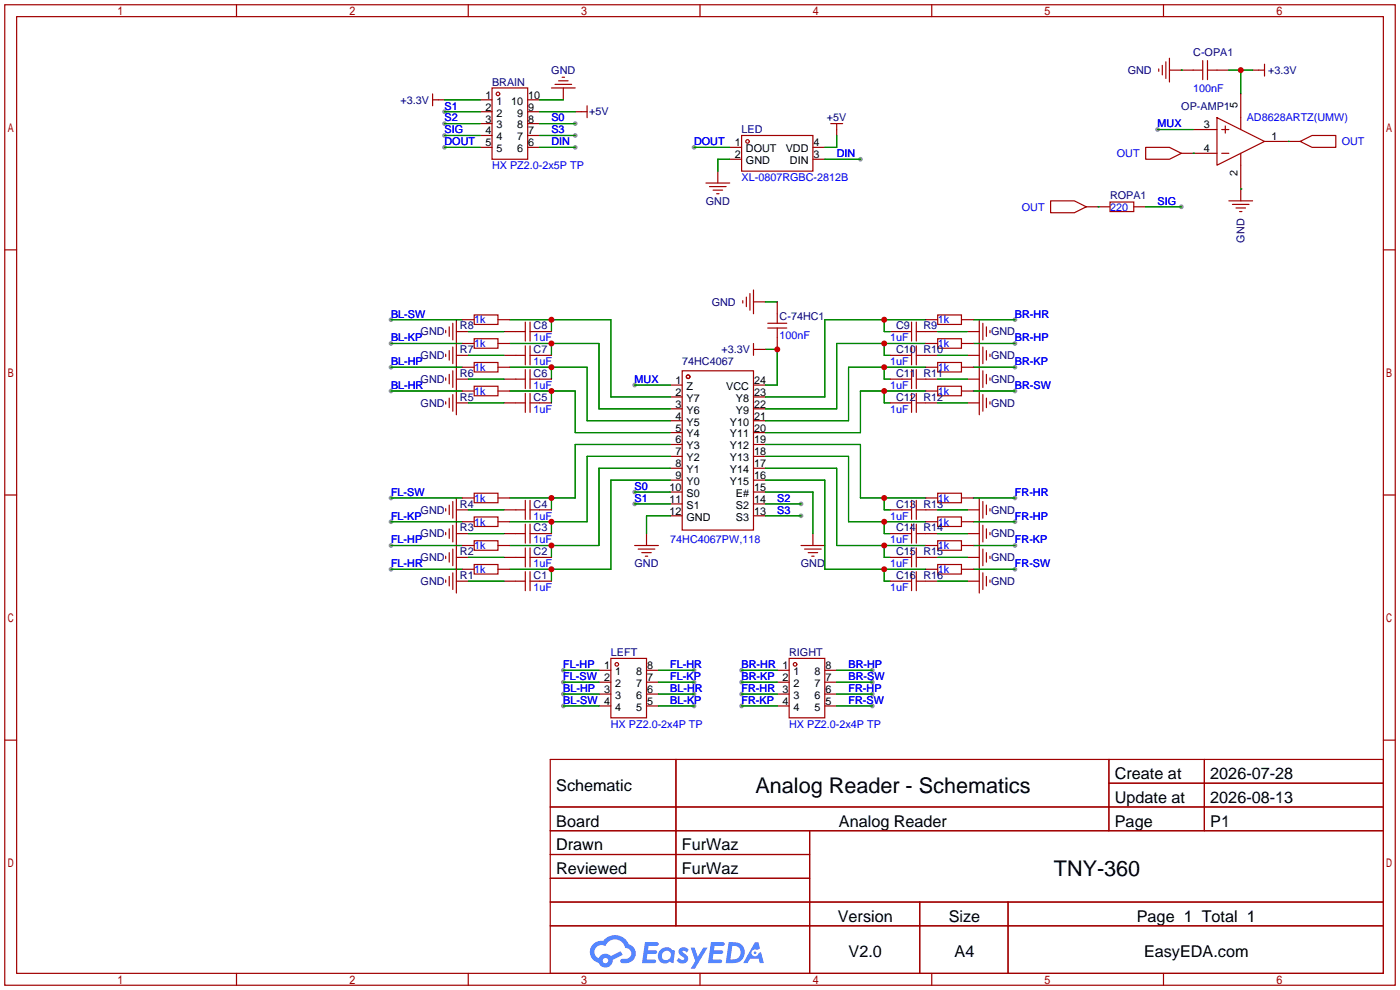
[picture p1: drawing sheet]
<svg xmlns="http://www.w3.org/2000/svg" width="299mm" height="212mm" viewBox="0 0 299 212" stroke-linecap="round" stroke-linejoin="round" font-family="sans-serif">
<g fill="#999">
<circle cx="135.6" cy="107.7" r=".51"/>
<circle cx="171.2" cy="107.7" r=".51"/>
<circle cx="171.2" cy="110.2" r=".51"/>
<circle cx="135.6" cy="82.3" r=".51"/>
<circle cx="135.6" cy="105.2" r=".51"/>
<circle cx="83.6" cy="121.7" r=".51"/>
<circle cx="83.6" cy="116.6" r=".51"/>
<circle cx="83.6" cy="111.5" r=".51"/>
<circle cx="83.6" cy="106.4" r=".51"/>
<circle cx="83.6" cy="68.3" r=".51"/>
<circle cx="83.6" cy="73.4" r=".51"/>
<circle cx="83.6" cy="78.5" r=".51"/>
<circle cx="83.6" cy="83.6" r=".51"/>
<circle cx="216.9" cy="68.3" r=".51"/>
<circle cx="216.9" cy="83.6" r=".51"/>
<circle cx="216.9" cy="78.5" r=".51"/>
<circle cx="216.9" cy="73.4" r=".51"/>
<circle cx="216.9" cy="106.4" r=".51"/>
<circle cx="216.9" cy="111.5" r=".51"/>
<circle cx="216.9" cy="116.6" r=".51"/>
<circle cx="216.9" cy="121.7" r=".51"/>
<circle cx="247.4" cy="27.7" r=".51"/>
<circle cx="252.5" cy="44.2" r=".51"/>
<circle cx="148.3" cy="31.5" r=".51"/>
<circle cx="183.9" cy="34" r=".51"/>
<circle cx="148.3" cy="150.9" r=".51"/>
<circle cx="148.3" cy="148.3" r=".51"/>
<circle cx="148.3" cy="145.8" r=".51"/>
<circle cx="148.3" cy="143.3" r=".51"/>
<circle cx="120.4" cy="143.3" r=".51"/>
<circle cx="120.4" cy="145.8" r=".51"/>
<circle cx="120.4" cy="148.3" r=".51"/>
<circle cx="120.4" cy="150.9" r=".51"/>
<circle cx="158.5" cy="143.3" r=".51"/>
<circle cx="158.5" cy="145.8" r=".51"/>
<circle cx="158.5" cy="148.3" r=".51"/>
<circle cx="158.5" cy="150.9" r=".51"/>
<circle cx="186.4" cy="150.9" r=".51"/>
<circle cx="186.4" cy="148.3" r=".51"/>
<circle cx="186.4" cy="145.8" r=".51"/>
<circle cx="186.4" cy="143.3" r=".51"/>
<circle cx="95" cy="23.9" r=".51"/>
<circle cx="95" cy="26.4" r=".51"/>
<circle cx="95" cy="29" r=".51"/>
<circle cx="95" cy="31.5" r=".51"/>
<circle cx="122.9" cy="31.5" r=".51"/>
<circle cx="122.9" cy="29" r=".51"/>
<circle cx="122.9" cy="26.4" r=".51"/>
</g>
<g fill="none" stroke="#a10000" stroke-width=".25">
<path d="M1 1h297.2v209.6h-297.2zM3.6 3.6h292.1v204.4h-292.1zM50.5 1v2.6M100.1 1v2.6M149.6 1v2.6M199.1 1v2.6M248.7 1v2.6M1 53.4h2.6M295.7 53.4h2.5M1 105.8h2.6M295.7 105.8h2.5M1 158.2h2.6"/>
<path d="M295.7 158.2h2.5M117.6 162.3h178.1v45.7h-178.1zM117.6 172.5h178.1M117.6 177.5h178.1M144.5 162.3v35.6M173 177.5v30.5M237 162.3v15.2M237 167.4h58.7M257.4 162.3v15.2M117.6 182.6h55.4M117.6 192.8h178.1M117.6 187.7h55.4"/>
<path d="M117.6 197.9h178.1M196.6 192.8v15.2M215.4 192.8v15.2M50.5 208v2.6M100.1 208v2.6M149.6 208v2.6M199.1 208v2.6M248.7 208v2.6"/>
</g>
<g fill="#5487ff">
<path d="M145.3 202.7a1.3 1.3 0 0 1 1.9 .3l-.4 .6a.54 .54 0 0 0-.9-.2l.1 .2a1.34 1.34 0 0 1 .9 1.8 1.47 1.47 0 0 1-2.3-.1l.5-.6 .8 .5a.31 .31 0 0 0 .4-.3 .31 .31 0 0 0-.3-.4 1.12 1.12 0 0 1-.7-1.8z"/>
<path d="M147.6 202.5h.9l.6 2 1.2-2h.9l-2.7 4.6h-.9l1-1.7z"/>
<path d="M137.8 201.4h1.7a1.31 1.31 0 0 1 1.2 .2 .4 .4 0 0 1-.3 .5l-1.8 .1-.1 .9h1.6a.4 .4 0 0 1 .4 .4 .4 .4 0 0 1-.5 .4h-1.6l-.2 1.2h1.4a.46 .46 0 0 1 .5 0 .46 .46 0 0 1 .1 .5l-.4 .2h-2.6z"/>
<path d="M151.9 201.4h1.7a1.32 1.32 0 0 1 1.2 .2 .39 .39 0 0 1-.3 .5l-1.8 .1-.1 .9h1.6a.4 .4 0 0 1 .4 .4 .4 .4 0 0 1-.4 .4h-1.7l-.2 1.2h1.4a.46 .46 0 0 1 .5 0 .46 .46 0 0 1 .1 .5l-.4 .2h-2.6z"/>
<path d="M161.3 201.4h.8l.3 1.3-.6 .4a.75 .75 0 0 0-1.1 .3 .75 .75 0 0 0 .5 1 .75 .75 0 0 0 .9-.7l.5-.2 .6 2.3h-.8l-.3-.9h-1.8l-.5 .9h-1z"/>
<path d="M155.7 201.4l-.6 4.4h1.5a2.27 2.27 0 0 0 2.6-2.2 2.27 2.27 0 0 0-2.7-2.2zM156.5 202.1a1.5 1.5 0 0 1 1.8 1.6 1.5 1.5 0 0 1-1.9 1.4h-.3z"/>
<path d="M141.2 203a1.6 1.6 0 0 0-.3 2.3 1.6 1.6 0 0 0 2.3 .2l.7 .3 .3-2.4-.1-.3-.5-.1a1.58 1.58 0 0 0-2.4 0zM141.8 203.5a.98 .98 0 0 1 1.6 .4 .98 .98 0 0 1-1.1 1.3 .94 .94 0 0 1-.9-.7 .94 .94 0 0 1 .4-1z"/>
<path d="M126.8 201.8a2.37 2.37 0 0 0 1.1 4 1.54 1.54 0 0 0 1.8 1 1.54 1.54 0 0 0 1.2-1.6l2.2-1.1-.5-.8-2 1a1.57 1.57 0 0 0-2.7 .5 1.5 1.5 0 0 1-.7-2.1 1.5 1.5 0 0 1 2.2-.5 2.23 2.23 0 0 1 2.3-1.4 2.23 2.23 0 0 1 2 1.8 1.16 1.16 0 0 1 1.2 1.1 1.16 1.16 0 0 1-1.1 1.2h-.7a.47 .47 0 0 0-.5 .4 .47 .47 0 0 0 .4 .5 2.17 2.17 0 0 0 2.5-.9 2.17 2.17 0 0 0-.3-2.7l-.8-.4a3.2 3.2 0 0 0-5.5-.7l-1.1 .1zM128.8 205.3a.6 .6 0 0 1 1.2 0 .6 .6 0 0 1-1.2 0z"/>
<circle cx="161.4" cy="203.6" r=".28"/>
</g>
<g fill="none" stroke="#a10000" stroke-width=".25">
<path d="M105.2 18.8h7.6v15.2h-7.6zM117.9 18.8h5M118.6 18h3.6M119.4 17.3h2M120.1 16.5h.5M120.4 18.8v2.5M247.6 14.7v.5M248.4 14v2M249.2 13.2v3.6M249.9 15h7.1M249.9 12.4v5.1M257 13v4"/>
<path d="M258.1 13v4M258.1 15h4.5M267.7 15h2.6M270.3 13.7v2.6M92.5 21.3h2.5M92.5 20.1v2.5M102.6 31.5h2.6M102.6 26.4h2.6M102.6 21.3h2.6M102.6 23.9h2.6M102.6 29h2.6M112.8 31.5h2.5"/>
<path d="M112.8 26.4h2.5M112.8 21.3h2.5M112.8 23.9h2.5M112.8 29h2.5M122.9 23.9h2.6M125.5 22.6v2.5M150.9 39.1h5.1M151.6 39.9h3.6M153.4 36.6v2.5M156 31.5h2.5M156 34h2.5M158.5 29h15.2v7.6h-15.2z"/>
<path d="M173.7 31.5h2.6M173.7 34h2.6M177.5 26.4h2.6M178.8 26.4v2.6M244.9 31.5h5l2.6 1.3-2.6 1.2h-5zM252.5 32.8h7.6M255 27.7h5.1M260.1 25.1l10.2 5.1-10.2 5.1zM261.1 32.8h1.5M261.1 27.7h1.5M261.9 26.9v1.5M265.2 20.1v7.6"/>
<path d="M265.2 32.8v10.1M270.3 30.2h7.6M277.9 30.2l2.5-1.2h5.1v2.5h-5.1zM152.4 40.6h2M153.2 41.4h.5M224.5 42.9h5.1l2.6 1.3-2.6 1.3h-5.1zM232.2 44.2h5M237.2 43.2h5.1v2h-5.1zM242.3 44.2h2.6M262.6 42.9h5.1M263.4 43.7h3.6M264.2 44.4h2"/>
<path d="M264.9 45.2h.5M95.2 70.6v.5M95.2 75.7v.5M96 69.8v2.1M96 74.9v2.1M96.8 69.1v3.5M96.8 74.2v3.5M96.8 79.2v3.6M97.5 70.9h2.6M97.5 68.3v20.3M97.5 75.9h2.6M98.8 78.5h2.5"/>
<path d="M98.8 73.4h2.5M98.8 68.3h2.5M101.3 77.5h5.1v2h-5.1zM101.3 72.4h5.1v2h-5.1zM101.3 67.3h5.1v2h-5.1zM106.4 78.5h2.6M106.4 73.4h2.6M106.4 68.3h2.6M107.7 70.9h4.6M107.7 75.9h4.6M112.3 68.8v4.1M112.3 73.9v4.1"/>
<path d="M112.3 79v4.1M113.3 70.9h4.6M113.3 68.8v4.1M113.3 73.9v4.1M113.3 79v4.1M113.3 75.9h4.6M145.8 79.2h15.2v34.1h-15.2zM158.7 64.3v.5M159.5 63.5v2M160.3 62.7v3.6M161 64.5h2.6M161 62v5.1"/>
<path d="M161 73.4v2.5M161 74.7h2.6M164.1 70.1h4M164.1 69.1h4M166.1 64.5v4.6M166.1 70.1v4.6M190.2 70.9h4.6M190.2 75.9h4.6M194.8 68.8v4.1M194.8 73.9v4.1M194.8 79v4.1M195.8 70.9h4.6"/>
<path d="M195.8 68.8v4.1M195.8 73.9v4.1M195.8 79v4.1M195.8 75.9h4.6M197.9 78.5h2.5M197.9 73.4h2.5M197.9 68.3h2.5M200.4 67.3h5.1v2h-5.1zM200.4 72.4h5.1v2h-5.1zM200.4 77.5h5.1v2h-5.1zM205.5 78.5h2.5M205.5 73.4h2.5"/>
<path d="M205.5 68.3h2.5M206.8 70.9h2.5M206.8 75.9h2.5M209.3 68.3v20.3M210.1 69.1v3.5M210.1 74.2v3.5M210.1 79.2v3.6M210.8 69.8v2.1M210.8 74.9v2.1M211.6 70.6v.5M211.6 75.7v.5M95.2 80.8v.5"/>
<path d="M95.2 85.9v.5M96 80v2M96 85.1v2M96.8 84.3v3.6M97.5 86.1h2.6M97.5 81h2.6M98.8 83.6h2.5M101.3 82.5h5.1v2.1h-5.1zM106.4 83.6h2.6M107.7 86.1h4.6M107.7 81h4.6M112.3 84.1v4"/>
<path d="M113.3 84.1v4M113.3 86.1h4.6M113.3 81h4.6M143.3 82.3h2.5M143.3 84.8h2.5M143.3 87.4h2.5M143.3 89.9h2.5M143.3 92.5h2.5M143.3 95h2.5M143.3 97.5h2.5M161 82.3h2.6M161 84.8h2.6"/>
<path d="M161 87.4h2.6M161 89.9h2.6M161 92.5h2.6M161 95h2.6M161 97.5h2.6M190.2 86.1h4.6M190.2 81h4.6M194.8 84.1v4M195.8 84.1v4M195.8 86.1h4.6M195.8 81h4.6M197.9 83.6h2.5"/>
<path d="M200.4 82.5h5.1v2.1h-5.1zM205.5 83.6h2.5M206.8 86.1h2.5M206.8 81h2.5M210.1 84.3v3.6M210.8 80v2M210.8 85.1v2M211.6 80.8v.5M211.6 85.9v.5M95.2 108.7v.5M95.2 113.8v.5M95.2 118.9v.5"/>
<path d="M96 107.9v2.1M96 113v2.1M96 118.1v2M96.8 107.2v3.5M96.8 112.3v3.5M96.8 117.3v3.6M97.5 106.4v20.3M97.5 119.1h2.6M97.5 114h2.6M97.5 109h2.6M98.8 116.6h2.5M98.8 111.5h2.5"/>
<path d="M98.8 106.4h2.5M101.3 115.6h5.1v2h-5.1zM101.3 110.5h5.1v2h-5.1zM101.3 105.4h5.1v2h-5.1zM106.4 116.6h2.6M106.4 111.5h2.6M106.4 106.4h2.6M107.7 119.1h4.6M107.7 114h4.6M107.7 109h4.6M112.3 106.9v4.1M112.3 112v4.1"/>
<path d="M112.3 117.1v4.1M113.3 106.9v4.1M113.3 112v4.1M113.3 117.1v4.1M113.3 119.1h4.6M113.3 114h4.6M113.3 109h4.6M135.6 116.6h5.1M136.4 117.3h3.6M137.2 118.1h2M137.9 118.9h.5M138.2 114v2.6"/>
<path d="M143.3 100.1h2.5M143.3 102.6h2.5M143.3 105.2h2.5M143.3 107.7h2.5M143.3 110.2h2.5M161 100.1h2.6M161 102.6h2.6M161 105.2h2.6M161 107.7h2.6M161 110.2h2.6M171.2 116.6h5.1M172 117.3h3.5"/>
<path d="M172.7 118.1h2.1M173.5 118.9h.5M173.7 114v2.6M190.2 119.1h4.6M190.2 114h4.6M190.2 109h4.6M194.8 106.9v4.1M194.8 112v4.1M194.8 117.1v4.1M195.8 106.9v4.1M195.8 112v4.1M195.8 117.1v4.1"/>
<path d="M195.8 119.1h4.6M195.8 114h4.6M195.8 109h4.6M197.9 116.6h2.5M197.9 111.5h2.5M197.9 106.4h2.5M200.4 105.4h5.1v2h-5.1zM200.4 110.5h5.1v2h-5.1zM200.4 115.6h5.1v2h-5.1zM205.5 116.6h2.5M205.5 111.5h2.5M205.5 106.4h2.5"/>
<path d="M206.8 119.1h2.5M206.8 114h2.5M206.8 109h2.5M209.3 106.4v20.3M210.1 107.2v3.5M210.1 112.3v3.5M210.1 117.3v3.6M210.8 107.9v2.1M210.8 113v2.1M210.8 118.1v2M211.6 108.7v.5M211.6 113.8v.5"/>
<path d="M211.6 118.9v.5M95.2 124v.5M96 123.2v2M96.8 122.4v3.6M97.5 124.2h2.6M98.8 121.7h2.5M101.3 120.6h5.1v2.1h-5.1zM106.4 121.7h2.6M107.7 124.2h4.6M112.3 122.2v4M113.3 124.2h4.6M113.3 122.2v4"/>
<path d="M190.2 124.2h4.6M194.8 122.2v4M195.8 122.2v4M195.8 124.2h4.6M197.9 121.7h2.5M200.4 120.6h5.1v2.1h-5.1zM205.5 121.7h2.5M206.8 124.2h2.5M210.1 122.4v3.6M210.8 123.2v2M211.6 124v.5M128 143.3h2.6"/>
<path d="M128 145.8h2.6M128 148.3h2.6M128 150.9h2.6M130.6 140.7h7.6v12.7h-7.6zM138.2 143.3h2.5M138.2 145.8h2.5M138.2 148.3h2.5M138.2 150.9h2.5M166.1 143.3h2.6M166.1 145.8h2.6M166.1 148.3h2.6M166.1 150.9h2.6"/>
<path d="M168.7 140.7h7.6v12.7h-7.6zM176.3 143.3h2.5M176.3 145.8h2.5M176.3 148.3h2.5M176.3 150.9h2.5"/>
<circle cx="106.4" cy="20.1" r=".38"/>
<circle cx="159.8" cy="30.2" r=".38"/>
<circle cx="147.1" cy="80.5" r=".38"/>
<circle cx="131.8" cy="142" r=".38"/>
<circle cx="169.9" cy="142" r=".38"/>
</g>
<g fill="none" stroke="#008700" stroke-width=".25">
<path d="M252.5 15h.1M262.6 15h5.1M265.2 15v5.1M95 31.5h7.6M95 21.3h7.6M95 23.9h7.6M95 26.4h7.6M95 29h7.6M115.3 31.5h7.6M115.3 21.3h5.1M115.3 23.9h7.6M115.3 26.4h7.6"/>
<path d="M115.3 29h7.6M148.3 31.5h7.7M156 34h-2.6v2.6M176.3 34h7.6M178.8 29v2.5h-2.5M247.4 27.7h7.6M255 32.8h.1M275.3 30.2h.1M234.7 44.2h.1M244.9 44.2h7.6M265.2 40.4h.1M83.6 78.5h15.2"/>
<path d="M83.6 73.4h15.2M83.6 68.3h15.2M100.1 75.9h7.6M100.1 70.9h7.6M109 68.3h21.6v16.5h12.7M109 73.4h19v14h15.3M109 78.5h16.5v11.4h17.8M117.9 68.3v2.6M117.9 73.4v2.5M117.9 78.5v2.5M163.6 74.7h2.5v7.6h-2.5M163.6 64.5h2.5"/>
<path d="M189 68.3v2.6h1.2M189 73.4v2.5h1.2M189 78.5v2.5h1.2M197.9 78.5h-16.5v11.4h-17.8M197.9 73.4h-19.1v14h-15.2M197.9 68.3h-21.6v16.5h-12.7M200.4 75.9h6.4M200.4 70.9h6.4M208 78.5h8.9M208 73.4h8.9M208 68.3h8.9M83.6 83.6h15.2"/>
<path d="M100.1 86.1h7.6M100.1 81h7.6M109 83.6h13.9v8.9h20.4M117.9 83.6v2.5M135.6 82.3h7.7M143.3 97.5h-17.8v14h-16.5M143.3 95h-20.4v11.4h-13.9M163.6 97.5h17.8v14h16.5M163.6 95h20.3v11.4h14M189 83.6v2.5h1.2M197.9 83.6h-14v8.9h-20.3M200.4 86.1h6.4"/>
<path d="M200.4 81h6.4M208 83.6h8.9M83.6 116.6h15.2M83.6 111.5h15.2M83.6 106.4h15.2M100.1 119.1h7.6M100.1 114h7.6M100.1 109h7.6M117.9 106.4v2.6M117.9 111.5v2.5M117.9 116.6v2.5M135.6 107.7h7.7"/>
<path d="M135.6 105.2h7.7M143.3 110.2h-5.1v3.8M143.3 102.6h-12.7v19.1h-21.6M143.3 100.1h-15.3v16.5h-19M163.6 110.2h7.6M163.6 107.7h7.6M163.6 105.2h10.1v8.8M163.6 102.6h12.7v19.1h21.6M163.6 100.1h15.2v16.5h19.1M189 106.4v2.6h1.2M189 111.5v2.5h1.2M189 116.6v2.5h1.2"/>
<path d="M200.4 119.1h6.4M200.4 114h6.4M200.4 109h6.4M208 116.6h8.9M208 111.5h8.9M208 106.4h8.9M83.6 121.7h15.2M100.1 124.2h7.6M117.9 121.7v2.5M189 121.7v2.5h1.2M200.4 124.2h6.4M208 121.7h8.9"/>
<path d="M120.4 150.9h7.6M120.4 148.3h7.6M120.4 145.8h7.6M120.4 143.3h7.6M140.7 150.9h7.6M140.7 148.3h7.6M140.7 145.8h7.6M140.7 143.3h7.6M158.5 150.9h7.6M158.5 148.3h7.6M158.5 145.8h7.6M158.5 143.3h7.6"/>
<path d="M178.8 150.9h7.6M178.8 148.3h7.6M178.8 145.8h7.6M178.8 143.3h7.6"/>
</g>
<g fill="#c00">
<circle cx="166.1" cy="74.7" r=".63"/>
<circle cx="117.9" cy="121.7" r=".63"/>
<circle cx="117.9" cy="116.6" r=".63"/>
<circle cx="117.9" cy="111.5" r=".63"/>
<circle cx="117.9" cy="106.4" r=".63"/>
<circle cx="117.9" cy="83.6" r=".63"/>
<circle cx="117.9" cy="78.5" r=".63"/>
<circle cx="117.9" cy="73.4" r=".63"/>
<circle cx="117.9" cy="68.3" r=".63"/>
<circle cx="189" cy="121.7" r=".63"/>
<circle cx="189" cy="116.6" r=".63"/>
<circle cx="189" cy="111.5" r=".63"/>
<circle cx="189" cy="106.4" r=".63"/>
<circle cx="189" cy="83.6" r=".63"/>
<circle cx="189" cy="78.5" r=".63"/>
<circle cx="189" cy="73.4" r=".63"/>
<circle cx="189" cy="68.3" r=".63"/>
<circle cx="265.2" cy="15" r=".63"/>
</g>
<g font-size="4.6">
<text x="161.5" y="169.4">Analog Reader - Schematics</text>
<text x="225.2" y="187.2">TNY-360</text>
</g>
<g font-size="3.5">
<text x="238.3" y="166.5">Create at</text>
<text x="258.7" y="166.5">2026-07-28</text>
<text x="118.9" y="169.1">Schematic</text>
<text x="238.3" y="171.6">Update at</text>
<text x="258.7" y="171.6">2026-08-13</text>
<text x="118.9" y="176.7">Board</text>
<text x="179.3" y="176.7">Analog Reader</text>
<text x="238.3" y="176.7">Page</text>
<text x="258.7" y="176.7">P1</text>
<text x="118.9" y="181.8">Drawn</text>
<text x="145.7" y="181.8">FurWaz</text>
<text x="118.9" y="186.8">Reviewed</text>
<text x="145.7" y="186.8">FurWaz</text>
<text x="179.1" y="197">Version</text>
<text x="202.8" y="197">Size</text>
<text x="243" y="197">Page 1 Total 1</text>
<text x="181.4" y="204.6">V2.0</text>
<text x="204" y="204.6">A4</text>
<text x="244.5" y="204.6">EasyEDA.com</text>
</g>
<g font-size="2.3" fill="#000080">
<text x="255" y="12">C-OPA1</text>
<text x="117.8" y="15.8">GND</text>
<text x="241" y="15.8">GND</text>
<text x="271" y="15.8">+3.3V</text>
<text x="85.6" y="22.1">+3.3V</text>
<text x="105.2" y="18.3">BRAIN</text>
<text x="252.5" y="23.4">OP-AMP1</text>
<text x="125.9" y="24.7">+5V</text>
<text x="158.5" y="28.5">LED</text>
<text x="176.7" y="26">+5V</text>
<text x="150.9" y="43.7">GND</text>
<text x="237.2" y="42.5">ROPA1</text>
<text x="266" y="51.8" transform="rotate(-90 266 51.8)">GND</text>
<text x="152.1" y="65.3">GND</text>
<text x="89.9" y="71.7">GND</text>
<text x="98.3" y="70.4">R8</text>
<text x="114" y="70.4">C8</text>
<text x="166.6" y="68.4">C-74HC1</text>
<text x="191.5" y="70.4">C9</text>
<text x="197.4" y="70.4">R9</text>
<text x="211.8" y="71.7">GND</text>
<text x="89.9" y="76.8">GND</text>
<text x="98.3" y="75.5">R7</text>
<text x="114" y="75.5">C7</text>
<text x="154.2" y="75.5">+3.3V</text>
<text x="191.5" y="75.5">C10</text>
<text x="197.4" y="75.5">R10</text>
<text x="211.8" y="76.8">GND</text>
<text x="89.9" y="81.8">GND</text>
<text x="98.3" y="80.6">R6</text>
<text x="114" y="80.6">C6</text>
<text x="145.8" y="78">74HC4067</text>
<text x="191.5" y="80.6">C11</text>
<text x="197.4" y="80.6">R11</text>
<text x="211.8" y="81.8">GND</text>
<text x="89.9" y="86.9">GND</text>
<text x="98.3" y="85.6">R5</text>
<text x="114" y="85.6">C5</text>
<text x="191.5" y="85.6">C12</text>
<text x="197.4" y="85.6">R12</text>
<text x="211.8" y="86.9">GND</text>
<text x="89.9" y="109.8">GND</text>
<text x="98.3" y="113.6">R3</text>
<text x="98.3" y="108.5">R4</text>
<text x="114" y="113.6">C3</text>
<text x="114" y="108.5">C4</text>
<text x="191.5" y="108.5">C13</text>
<text x="191.5" y="113.6">C14</text>
<text x="197.4" y="108.5">R13</text>
<text x="197.4" y="113.6">R14</text>
<text x="211.8" y="109.8">GND</text>
<text x="89.9" y="119.9">GND</text>
<text x="89.9" y="114.9">GND</text>
<text x="98.3" y="118.7">R2</text>
<text x="114" y="118.7">C2</text>
<text x="191.5" y="118.7">C15</text>
<text x="197.4" y="118.7">R15</text>
<text x="211.8" y="114.9">GND</text>
<text x="211.8" y="119.9">GND</text>
<text x="89.9" y="125">GND</text>
<text x="98.3" y="123.7">R1</text>
<text x="114" y="123.7">C1</text>
<text x="135.6" y="121.2">GND</text>
<text x="171.2" y="121.2">GND</text>
<text x="191.5" y="123.7">C16</text>
<text x="197.4" y="123.7">R16</text>
<text x="211.8" y="125">GND</text>
<text x="130.6" y="140.3">LEFT</text>
<text x="168.7" y="140.3">RIGHT</text>
</g>
<g font-size="2.3" fill="#00f">
<text x="95" y="23.4">S1</text>
<text x="255" y="19.6">100nF</text>
<text x="95" y="26">S2</text>
<text x="95" y="28.5">SIG</text>
<text x="117.9" y="28.5">S3</text>
<text x="117.9" y="26">S0</text>
<text x="247.4" y="27.2">MUX</text>
<text x="266.4" y="26">AD8628ARTZ(UMW)</text>
<text x="95" y="31">DOUT</text>
<text x="117.9" y="31">DIN</text>
<text x="148.3" y="31">DOUT</text>
<text x="178.8" y="33.6">DIN</text>
<text x="238.7" y="33.6">OUT</text>
<text x="286.8" y="31">OUT</text>
<text x="105.2" y="36.1">HX PZ2.0-2x5P TP</text>
<text x="158.5" y="38.7">XL-0807RGBC-2812B</text>
<text x="218.4" y="45">OUT</text>
<text x="237.2" y="45">220</text>
<text x="247.4" y="43.7">SIG</text>
<text x="83.6" y="67.9">BL-SW</text>
<text x="101.3" y="69.1">1k</text>
<text x="200.4" y="69.1">1k</text>
<text x="216.9" y="67.9">BR-HR</text>
<text x="83.6" y="72.9">BL-KP</text>
<text x="101.3" y="74.2">1k</text>
<text x="114" y="72.9">1uF</text>
<text x="166.6" y="72.4">100nF</text>
<text x="190.2" y="72.9">1uF</text>
<text x="200.4" y="74.2">1k</text>
<text x="216.9" y="72.9">BR-HP</text>
<text x="83.6" y="78">BL-HP</text>
<text x="83.6" y="83.1">BL-HR</text>
<text x="101.3" y="79.3">1k</text>
<text x="114" y="83.1">1uF</text>
<text x="114" y="78">1uF</text>
<text x="135.6" y="81.8">MUX</text>
<text x="190.2" y="78">1uF</text>
<text x="190.2" y="83.1">1uF</text>
<text x="200.4" y="79.3">1k</text>
<text x="216.9" y="83.1">BR-SW</text>
<text x="216.9" y="78">BR-KP</text>
<text x="101.3" y="84.4">1k</text>
<text x="114" y="88.2">1uF</text>
<text x="190.2" y="88.2">1uF</text>
<text x="200.4" y="84.4">1k</text>
<text x="83.6" y="106">FL-SW</text>
<text x="101.3" y="107.2">1k</text>
<text x="135.6" y="107.2">S1</text>
<text x="135.6" y="104.7">S0</text>
<text x="166.1" y="107.2">S2</text>
<text x="200.4" y="107.2">1k</text>
<text x="216.9" y="106">FR-HR</text>
<text x="83.6" y="111">FL-KP</text>
<text x="101.3" y="112.3">1k</text>
<text x="114" y="111">1uF</text>
<text x="166.1" y="109.8">S3</text>
<text x="190.2" y="111">1uF</text>
<text x="200.4" y="112.3">1k</text>
<text x="216.9" y="111">FR-HP</text>
<text x="83.6" y="116.1">FL-HP</text>
<text x="101.3" y="117.4">1k</text>
<text x="114" y="116.1">1uF</text>
<text x="143.3" y="116.1">74HC4067PW,118</text>
<text x="190.2" y="116.1">1uF</text>
<text x="200.4" y="117.4">1k</text>
<text x="216.9" y="116.1">FR-KP</text>
<text x="83.6" y="121.2">FL-HR</text>
<text x="101.3" y="122.5">1k</text>
<text x="114" y="121.2">1uF</text>
<text x="190.2" y="121.2">1uF</text>
<text x="200.4" y="122.5">1k</text>
<text x="216.9" y="121.2">FR-SW</text>
<text x="114" y="126.3">1uF</text>
<text x="190.2" y="126.3">1uF</text>
<text x="120.4" y="142.8">FL-HP</text>
<text x="143.3" y="142.8">FL-HR</text>
<text x="158.5" y="142.8">BR-HR 1</text>
<text x="181.4" y="142.8">BR-HP</text>
<text x="120.4" y="145.3">FL-SW 2</text>
<text x="120.4" y="147.9">BL-HP</text>
<text x="143.3" y="147.9">BL-HR</text>
<text x="143.3" y="145.3">FL-KP</text>
<text x="158.5" y="145.3">BR-KP</text>
<text x="158.5" y="147.9">FR-HR 3</text>
<text x="181.4" y="147.9">FR-HP</text>
<text x="181.4" y="145.3">BR-SW</text>
<text x="120.4" y="150.4">BL-SW 4</text>
<text x="130.6" y="155.5">HX PZ2.0-2x4P TP</text>
<text x="143.3" y="150.4">BL-KP</text>
<text x="158.5" y="150.4">FR-KP</text>
<text x="168.7" y="155.5">HX PZ2.0-2x4P TP</text>
<text x="181.4" y="150.4">FR-SW</text>
</g>
<g font-size="2.3">
<text x="103.7" y="21.1">1</text>
<text x="103.7" y="23.6">2</text>
<text x="106.1" y="22.4">1</text>
<text x="109.3" y="22.4">10</text>
<text x="112.9" y="23.6">9</text>
<text x="112.9" y="21.1">10</text>
<text x="264.5" y="23.1" transform="rotate(-90 264.5 23.1)">5</text>
<text x="103.7" y="26.2">3</text>
<text x="103.7" y="28.7">4</text>
<text x="106.1" y="24.9">2</text>
<text x="106.1" y="27.5">3</text>
<text x="106.1" y="30">4</text>
<text x="110.6" y="30">7</text>
<text x="110.6" y="27.5">8</text>
<text x="110.6" y="24.9">9</text>
<text x="112.9" y="28.7">7</text>
<text x="112.9" y="26.2">8</text>
<text x="257.3" y="27.5">3</text>
<text x="271.8" y="30">1</text>
<text x="103.7" y="31.3">5</text>
<text x="106.1" y="32.5">5</text>
<text x="110.6" y="32.5">6</text>
<text x="112.9" y="31.3">6</text>
<text x="157.1" y="33.8">2</text>
<text x="157.1" y="31.3">1</text>
<text x="159.4" y="35.1">GND</text>
<text x="159.4" y="32.5">DOUT</text>
<text x="167.9" y="32.5">VDD</text>
<text x="168.8" y="35.1">DIN</text>
<text x="173.9" y="31.3">4</text>
<text x="173.9" y="33.8">3</text>
<text x="257.3" y="32.5">4</text>
<text x="264.5" y="37.6" transform="rotate(-90 264.5 37.6)">2</text>
<text x="144.4" y="82.1">1</text>
<text x="146.7" y="83.3">Z</text>
<text x="155.2" y="83.3">VCC</text>
<text x="161.2" y="82.1">24</text>
<text x="144.4" y="84.6">2</text>
<text x="144.4" y="87.1">3</text>
<text x="144.4" y="89.7">4</text>
<text x="146.7" y="85.9">Y7</text>
<text x="146.7" y="88.4">Y6</text>
<text x="157.3" y="88.4">Y9</text>
<text x="157.3" y="85.9">Y8</text>
<text x="161.2" y="89.7">21</text>
<text x="161.2" y="87.1">22</text>
<text x="161.2" y="84.6">23</text>
<text x="144.4" y="92.2">5</text>
<text x="144.4" y="94.8">6</text>
<text x="146.7" y="91">Y5</text>
<text x="146.7" y="93.5">Y4</text>
<text x="156" y="93.5">Y11</text>
<text x="156" y="91">Y10</text>
<text x="161.2" y="94.8">19</text>
<text x="161.2" y="92.2">20</text>
<text x="144.4" y="97.3">7</text>
<text x="144.4" y="99.8">8</text>
<text x="146.7" y="96">Y3</text>
<text x="146.7" y="98.6">Y2</text>
<text x="146.7" y="101.1">Y1</text>
<text x="156" y="101.1">Y14</text>
<text x="156" y="98.6">Y13</text>
<text x="156" y="96">Y12</text>
<text x="161.2" y="99.8">17</text>
<text x="161.2" y="97.3">18</text>
<text x="143.1" y="104.9">10</text>
<text x="143.1" y="107.5">11</text>
<text x="144.4" y="102.4">9</text>
<text x="146.7" y="103.7">Y0</text>
<text x="146.7" y="106.2">S0</text>
<text x="156" y="103.7">Y15</text>
<text x="157.3" y="106.2">E#</text>
<text x="161.2" y="107.5">14</text>
<text x="161.2" y="104.9">15</text>
<text x="161.2" y="102.4">16</text>
<text x="143.1" y="110">12</text>
<text x="146.7" y="108.7">S1</text>
<text x="146.7" y="111.3">GND</text>
<text x="157.3" y="111.3">S3</text>
<text x="157.3" y="108.7">S2</text>
<text x="161.2" y="110">13</text>
<text x="129.1" y="143">1</text>
<text x="138.3" y="143">8</text>
<text x="176.4" y="143">8</text>
<text x="129.1" y="148.1">3</text>
<text x="131.5" y="144.3">1</text>
<text x="131.5" y="146.8">2</text>
<text x="131.5" y="149.4">3</text>
<text x="136" y="149.4">6</text>
<text x="136" y="146.8">7</text>
<text x="136" y="144.3">8</text>
<text x="138.3" y="148.1">6</text>
<text x="138.3" y="145.6">7</text>
<text x="167.2" y="145.6">2</text>
<text x="169.6" y="144.3">1</text>
<text x="169.6" y="146.8">2</text>
<text x="169.6" y="149.4">3</text>
<text x="174.1" y="149.4">6</text>
<text x="174.1" y="146.8">7</text>
<text x="174.1" y="144.3">8</text>
<text x="176.4" y="148.1">6</text>
<text x="176.4" y="145.6">7</text>
<text x="131.5" y="151.9">4</text>
<text x="136" y="151.9">5</text>
<text x="138.3" y="150.6">5</text>
<text x="167.2" y="150.6">4</text>
<text x="169.6" y="151.9">4</text>
<text x="174.1" y="151.9">5</text>
<text x="176.4" y="150.6">5</text>
</g>
</svg>
